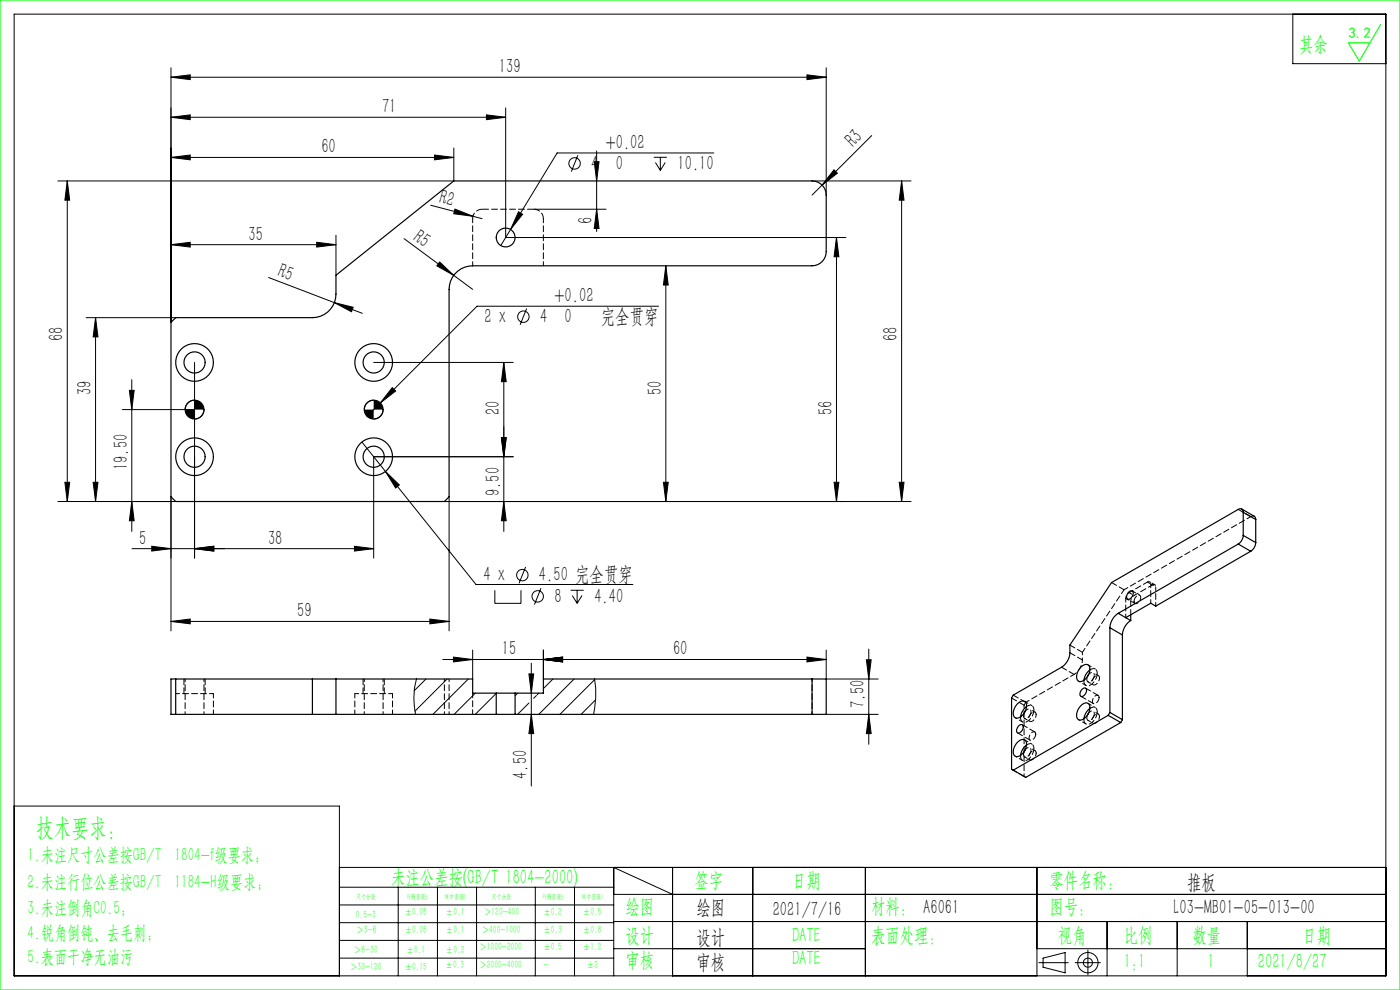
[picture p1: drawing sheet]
<svg xmlns="http://www.w3.org/2000/svg" width="297mm" height="210mm" viewBox="0 0 297 210" stroke-linecap="round" stroke-linejoin="round" font-family="sans-serif">
<g fill="none" stroke="#000" stroke-width=".21">
<path d="M3 3h291v204h-291zM36.3 16.4l4.1-.5v1zM36.3 14.4v54M36.3 16.4h139M171.2 15.9l4.1 .5-4.1 .5zM175.3 14.4v27M274.3 3v10.5h19.7M14.3 38.4v68M14.3 38.4l.5 4.1h-1zM36.3 24.9l4.1-.5v1zM36.3 33.4l4.1-.5v1zM36.3 24.9h71"/>
<path d="M36.3 33.4h60M92.2 32.9l4.1 .5-4.1 .5zM96.3 31.4v7h-84M103.2 24.4l4.1 .5-4.1 .5zM107.3 22.9v27.5h72.2M122.6 32.9l-1.4 3.5M126.1 34.3h1l-.5 4.1zM126.6 32v17.1M138.7 33.4h2.8M139 34.5l1.1 1.6M140.1 33.4v2.7M141.1 34.5l-1 1.6"/>
<path d="M151.4 32.4h-33.2l-12 19.7M172.3 38.4h21M176.9 36l.7 .7-3.2 2.6zM184.9 28.8l-12.6 12.6M191.3 38.4l.5 4.1h-1zM191.3 38.4v68M36.3 51.9l4.1-.5v1zM36.3 51.9h35M57 58.9l19.9 7.6M67.2 51.4l4.1 .5-4.1 .5zM71.3 49.9v8.5M85.7 50.6l14.6 10.8"/>
<path d="M91.4 43.5l10.9 2.9M93.3 55.6l3 2.8-3.6-2zM96.5 44.4l3.8 1.5-4-.6zM110 44.9l.9 .6-2.6 3.2zM113.3 44.4h15.3M126.6 44.4l.5 4.1h-1zM141.3 56.4v50M141.3 56.4l.5 4.1h-1.1zM177.5 50.4v56M177.5 50.4l.5 4.1h-1.1zM18.3 67.4h19M20.3 67.4v39"/>
<path d="M20.3 67.4l.5 4.1h-1zM41.3 76.9v41.5M70.9 64.2l4 1-.3 .9zM79.3 76.9h29.6M106.9 76.9l.5 4.1h-1zM106.9 76.9v35.8M111.7 65.4l-1.4 3.5M139.7 65h-38.5l-23.3 23.3M26 86.9h15.3M27.4 82.8h1.1l-.5 4.1zM28 80.5v32.2M41.3 84.9a2 2 0 0 0-2 2"/>
<path d="M43.3 86.9a2 2 0 0 1-2 2M76.8 93.8l24.2 30.2h33.3M79.3 84.9a2 2 0 0 0-2 2M81.3 86.9a2 2 0 0 1-2 2M83.2 82.2l.7 .7-3.2 2.6zM106.4 92.8h1l-.5 4.1zM108.9 96.9h-29.6v21.5M12.3 106.4h25M13.8 102.3h1l-.5 4.1zM19.8 102.3h1l-.5 4.1zM28 106.4l.5 4.1h-1.1zM32.2 115.9l4.1 .5-4.1 .5z"/>
<path d="M36.3 105.4v28.4M41.3 116.4l4.1-.5v1zM75.2 115.9l4.1 .5-4.1 .5zM79.3 116.4h-51.3M81.8 100l2.9 2.9-.8 .6zM94.3 106.4h99M95.3 105.4v28.4M106.9 106.4l.5 4.1h-1zM140.7 102.3h1.1l-.5 4.1zM176.9 102.3h1.1l-.5 4.1zM190.8 102.3h1l-.5 4.1zM36.3 131.8l4.1-.5v1z"/>
<path d="M36.3 131.8h59M91.2 131.3l4.1 .5-4.1 .5zM93.9 139.9h81.4M96.2 139.4l4.1 .5-4.1 .5zM100.3 137.9v6.1M105 125.2v2.8h5.5v-2.8M111.5 120.3l-1.4 3.4M114.8 124.8l-1.4 3.4M115.3 139.9l4.1-.5v1zM115.3 137.9v6.1M121 125.2h2.8M121.4 126.3l1 1.7"/>
<path d="M122.4 125.2v2.8M123.5 126.3l-1.1 1.7M171.2 139.4l4.1 .5-4.1 .5zM175.3 137.9v6.1h11M183.8 140h1l-.5 4zM184.3 137.7v20.2M88.3 144a16 16 0 0 0-.1 7.5M90.4 144l-2.5 2.5M94.9 144l-6.9 6.9M99.3 144l-7.5 7.5M100.8 147l-4.5 4.5M105.3 147.1l-4.5 4.4"/>
<path d="M109.8 147l-.5 .6M112.2 143h1l-.5 4zM112.2 149.1l-2.4 2.4M112.7 151.5l.5 4.1h-1zM112.7 140.7v26M113.8 147.5l-.6 .6M114.3 147l-.3 .4M117.3 144l-2 2.1M121.8 144l-7.5 7.5M126.1 144a19.7 19.7 0 0 1-.2 7.5M126.2 144.2l-7.4 7.3M126.4 148.5l-3.1 3"/>
<path d="M175.3 151.5h11M184.3 151.5l.5 4.1h-1zM3 171h69v36M72 184h222M72 188.2h58.2M72 192h58.2M72 195.7h58.2M72 199.5h58.2M84.5 188.2v18.8M92.8 188.2v18.8M101.1 188.2v18.8M113.6 188.2v18.8"/>
<path d="M121.9 188.2v18.8M130.2 189.7h163.8M130.2 195.5h163.8M142.7 189.7l-12.5-5.7v23M142.7 184v23M159.7 184v23M183.6 184v23M220 184v23M234.9 195.5v11.5M249.7 195.5v11.5M264.6 195.5v11.5M72 203.2h58.2"/>
<path d="M130.2 201.2h53.4M220 201.2h74M220.4 204.2h6.2M221.3 203.2l4.7-1.1v4.3l-4.7-1.2zM228.1 204.2h5.3M230.8 201.5v5.3"/>
<circle cx="121.9" cy="34.7" r="1.21"/>
<circle cx="111" cy="67.2" r="1.21"/>
<circle cx="110.8" cy="122" r="1.21"/>
<circle cx="114.1" cy="126.5" r="1.21"/>
<circle cx="230.8" cy="204.2" r="2.15"/>
<circle cx="230.8" cy="204.2" r=".96"/>
</g>
<path d="M0 0h297v210h-297zM292.9 5.2l-4.5 7.7-2.4-3.8h4.6" fill="none" stroke="#0f0" stroke-width=".25"/>
<g fill="#000">
<path d="M176.9 36l.7 .7-3.2 2.6zM93.3 55.6l3 2.8-3.6-2zM96.5 44.4l3.8 1.5-4-.6zM70.9 64.2l4 1-.3 .9z"/>
<path d="M36.3 16.4l4.1-.5v1zM171.2 15.9l4.1 .5-4.1 .5zM41.3 116.4l4.1-.5v1zM75.2 115.9l4.1 .5-4.1 .5z"/>
<path d="M106.9 76.9l.5 4.1h-1zM106.4 92.8h1l-.5 4.1zM112.2 143h1l-.5 4zM112.7 151.5l.5 4.1h-1z"/>
<path d="M27.4 82.8h1.1l-.5 4.1zM28 106.4l.5 4.1h-1.1zM177.5 50.4l.5 4.1h-1.1zM176.9 102.3h1.1l-.5 4.1zM191.3 38.4l.5 4.1h-1zM190.8 102.3h1l-.5 4.1zM183.8 140h1l-.5 4zM184.3 151.5l.5 4.1h-1z"/>
<path d="M39.3 86.9a2 2 0 0 0 2 2v-2zM41.3 84.9v2h2a2 2 0 0 0-2-2zM77.3 86.9a2 2 0 0 0 2 2v-2zM79.3 84.9v2h2a2 2 0 0 0-2-2z"/>
<path d="M13.8 102.3h1l-.5 4.1zM14.3 38.4l.5 4.1h-1zM126.6 44.4l.5 4.1h-1zM126.1 34.3h1l-.5 4.1z"/>
<path d="M41.3 116.4l4.1-.5v1zM32.2 115.9l4.1 .5-4.1 .5zM67.2 51.4l4.1 .5-4.1 .5zM36.3 51.9l4.1-.5v1zM103.2 24.4l4.1 .5-4.1 .5zM36.3 24.9l4.1-.5v1zM92.2 32.9l4.1 .5-4.1 .5zM36.3 33.4l4.1-.5v1z"/>
<path d="M106.9 106.4l.5 4.1h-1zM106.4 92.8h1l-.5 4.1zM19.8 102.3h1l-.5 4.1zM20.3 67.4l.5 4.1h-1zM140.7 102.3h1.1l-.5 4.1zM141.3 56.4l.5 4.1h-1.1z"/>
<path d="M36.3 131.8l4.1-.5v1zM91.2 131.3l4.1 .5-4.1 .5zM110 44.9l-1.7 3.8 2.6-3.2zM81.8 100l2.1 3.5 .8-.6zM83.2 82.2l-2.5 3.3 3.2-2.6zM115.3 139.9l4.1-.5v1zM171.2 139.4l4.1 .5-4.1 .5zM96.2 139.4l4.1 .5-4.1 .5zM115.3 139.9l4.1-.5v1z"/>
</g>
<g fill="none" stroke="#000" stroke-width=".25">
<path d="M36.3 68.4l1-1h29a5 5 0 0 0 5-5v-4l25-20h76a3 3 0 0 1 3 3v12a3 3 0 0 1-3 3h-72a5 5 0 0 0-5 5v44l-1 1h-57l-1-1zM262.7 115.4l-25.5 14.7M262.7 115.4l2.6 1.5M263.4 108l2.7 1.5 .3 .7M263.7 108.7a.65 .65 0 0 0-.3-.7 .65 .65 0 0 0-.7 .1l-26.9 15.5-8.8 13.2a5.7 5.7 0 0 1-.3 2.8l-.4 .8-.8 .9-10.5 6.1-.4 .7v15.1l3 1.7 20.2-11.6M263.7 113.6a2.34 2.34 0 0 1-1 1.8M263.7 108.7v4.9M263.7 113.6l2.7 1.5M263.7 108.7l2.7 1.5M265.3 116.9l-20.1 11.7-1.1-.6-5.3 3M266.4 115.1a2.34 2.34 0 0 1-1.1 1.8M266.4 110.2v4.9"/>
<path d="M235.5 133.2v17.9M235.5 133.2l2.6 1.5M237.2 130.1a3.9 3.9 0 0 0-1.7 3.1M237.2 130.1l2.7 1.5M238.1 134.7v18M239.5 125.6a.53 .53 0 0 1 .7-.2 .53 .53 0 0 1 .2 .7 .93 .93 0 0 1-1.3 .9l-.1-.6zM239.9 131.6a3.9 3.9 0 0 0-1.8 3.1M239.9 130.4v1.2M37.3 144v7.5M66.3 144h5M66.3 151.5h5M66.3 144h-30v7.5h30"/>
<path d="M66.3 144v7.5M71.3 144v7.5M71.3 151.5h34M71.3 144h29v3h5M105.3 147h4M105.3 151.5h4M105.3 147v4.5M109.3 151.5h63M109.3 147v4.5M172.3 144h3v7.5h-3M172.3 144v7.5M172.3 144h-57v3h-6"/>
<path d="M215.8 157.5a1.09 1.09 0 0 1 1.9-.2 2.64 2.64 0 0 1-2.1 3.2 1.23 1.23 0 0 1-.5-1.8zM215.8 149.3a1.09 1.09 0 0 1 1.9-.1 2.64 2.64 0 0 1-2.1 3.1 1.23 1.23 0 0 1-.5-1.8zM216.1 154a.56 .56 0 0 1 .8-.2 .56 .56 0 0 1 .1 .8 .81 .81 0 0 1-1.3 .7v-.6zM217.4 159.1l-.1 .3M217.4 151l-.1 .2M217.8 158a3.2 3.2 0 0 0-1.3 2.2M217.8 149.9a3.2 3.2 0 0 0-1.3 2.1M229.2 149.7a1.09 1.09 0 0 1 1.9-.1 2.63 2.63 0 0 1-2.1 3.1 1.23 1.23 0 0 1-.5-1.8zM229.2 141.6a1.09 1.09 0 0 1 1.9-.2 2.63 2.63 0 0 1-2.1 3.2 1.23 1.23 0 0 1-.5-1.8zM229.5 146.3a.56 .56 0 0 1 .8-.3 .56 .56 0 0 1 .1 .9 .81 .81 0 0 1-1.3 .6v-.6zM230.9 151.4l-.2 .2M230.9 143.2l-.2 .3"/>
<path d="M231.2 150.3a3.2 3.2 0 0 0-1.2 2.2M231.2 142.1a3.2 3.2 0 0 0-1.2 2.2M235.1 151.7l-20.1 11.7M235.1 151.7l2.7 1.6M235.5 151.1l-.4 .6M235.5 151.1l2.6 1.6M238.1 152.7l-.3 .6"/>
<circle cx="107.3" cy="50.4" r="2"/>
<circle cx="41.3" cy="76.9" r="4"/>
<circle cx="41.3" cy="76.9" r="2.25"/>
<circle cx="79.3" cy="76.9" r="2.25"/>
<circle cx="79.3" cy="76.9" r="4"/>
<circle cx="41.3" cy="96.9" r="4"/>
<circle cx="41.3" cy="86.9" r="2"/>
<circle cx="41.3" cy="96.9" r="2.25"/>
<circle cx="79.3" cy="86.9" r="2"/>
<circle cx="79.3" cy="96.9" r="2.25"/>
<circle cx="79.3" cy="96.9" r="4"/>
</g>
<path d="M100.3 56.4v-10M115.3 46.4v10M265.3 109.6l.8-.1M238.5 125.1l26.8-15.5M45.3 147.1h-8M83.3 147.1h-8M217.3 149.6l.3-.6M219.3 158.8a.89 .89 0 0 0-.5-1 .89 .89 0 0 0-1 .2M219.3 150.6a.89 .89 0 0 0-.5-1 .89 .89 0 0 0-1 .3M227.9 143.1l-10.3 5.9M232.8 151a.89 .89 0 0 0-.5-1 .89 .89 0 0 0-1.1 .3M232.8 142.8a.89 .89 0 0 0-.5-.9 .89 .89 0 0 0-1.1 .2" fill="none" stroke="#000" stroke-width=".21" stroke-dasharray="1.3 .6" stroke-dashoffset=".4"/>
<path d="M100.3 46.4a2 2 0 0 1 2-2M113.3 44.4a2 2 0 0 1 2 2M240.6 127.5a.51 .51 0 0 0 .4 .6 .51 .51 0 0 0 .6-.4 .87 .87 0 0 0 0-1.5 1.4 1.4 0 0 0-1 1.3M39 144v3.1M43.5 147.1v-3.1M77 144v3.1M81.5 147.1v-3.1M219.7 155.7a.51 .51 0 0 0-.4-.5 .51 .51 0 0 0-.6 .4 .87 .87 0 0 0 0 1.4 1.4 1.4 0 0 0 1-1.3M233.2 148a.51 .51 0 0 0-.5-.6 .51 .51 0 0 0-.5 .4 .87 .87 0 0 0 0 1.5 1.4 1.4 0 0 0 1-1.3M217.6 164.9l-.3-.2" fill="none" stroke="#000" stroke-width=".21" stroke-dasharray="1.3 .6"/>
<path d="M102.3 44.4h11M216.5 152a.92 .92 0 0 0 .5 1.2 .92 .92 0 0 0 1.1-.3 3.2 3.2 0 0 0 1.2-2.3M230 152.5a.92 .92 0 0 0 .4 1.1 .92 .92 0 0 0 1.1-.3 3.2 3.2 0 0 0 1.3-2.3M230 144.3a.92 .92 0 0 0 .4 1.1 .92 .92 0 0 0 1.1-.2 3.2 3.2 0 0 0 1.3-2.4M216.5 160.2a.92 .92 0 0 0 .5 1.1 .92 .92 0 0 0 1.1-.2 3.2 3.2 0 0 0 1.2-2.3" fill="none" stroke="#000" stroke-width=".21" stroke-dasharray="1.3 .6" stroke-dashoffset="-.1"/>
<g fill="none" stroke="#000" stroke-width=".21" stroke-dasharray="1.3 .6" stroke-dashoffset=".7">
<path d="M238.8 126.9a1.56 1.56 0 0 1 .7-1.2M239.9 127.5a1.56 1.56 0 0 1 .7-1.2M39.3 144v7.5M43.3 151.5v-7.5M77.3 144v7.5M81.3 151.5v-7.5M94.3 144v7.5M95.3 144v7.5M172.3 144v7.5M217.3 149.6v15.1M219.8 159.7a.56 .56 0 0 0-.4-.5 .56 .56 0 0 0-.7 .3 1.12 1.12 0 0 0-.1 1.7 1.43 1.43 0 0 0 1.2-1.5M219.8 151.6a.56 .56 0 0 0-.4-.6 .56 .56 0 0 0-.7 .3 1.12 1.12 0 0 0-.1 1.8 1.43 1.43 0 0 0 1.2-1.5"/>
<path d="M227.9 143.1a3.9 3.9 0 0 0 1.7-3.1M233.2 152a.56 .56 0 0 0-.4-.6 .56 .56 0 0 0-.6 .4 1.12 1.12 0 0 0-.2 1.7 1.43 1.43 0 0 0 1.2-1.5M233.2 143.8a.56 .56 0 0 0-.4-.6 .56 .56 0 0 0-.6 .4 1.12 1.12 0 0 0-.2 1.7 1.43 1.43 0 0 0 1.2-1.5"/>
</g>
<path d="M229.6 138.4l8.9-13.3M239.5 125.7l3.9-2.2M240.6 126.3l3.9-2.2M45.3 151.5v-4.4M75.3 147.1v4.4M83.3 151.5v-4.4M100.3 151.5v-4.5" fill="none" stroke="#000" stroke-width=".21" stroke-dasharray="1.3 .6" stroke-dashoffset=".3"/>
<path d="M262.7 108.1l2.6 1.5M227 136.8l2.6 1.6M229.6 140l-2.6-1.5M238.5 125.1l-2.7-1.5M214.6 148.1l2.7 1.5M215.9 155.5l2.6 1.5M217.6 149l-2.6-1.6M219.5 155.3l-2.6-1.6M225.2 141.5l2.7 1.6M229.3 147.7l2.7 1.5M233 147.5l-2.7-1.5M217.3 164.7l-2.7-1.5" fill="none" stroke="#000" stroke-width=".21" stroke-dasharray="1.3 .6" stroke-dashoffset=".1"/>
<g fill="none" stroke="#000" stroke-width=".21" stroke-dasharray="1.3 .6" stroke-dashoffset=".9">
<path d="M239.2 127.1l1.6 .9M241.8 126.3l-1.6-.9M215.4 152.2l1.5 .9M218.7 159.1a.56 .56 0 0 0-.4-.6 .56 .56 0 0 0-.7 .4l-.2 .2M218.7 151a.56 .56 0 0 0-.4-.6 .56 .56 0 0 0-.7 .3l-.2 .3M218.9 157.8l-1.5-.9M218.9 149.7l-1.5-.9M228.8 152.7l1.6 .9M228.8 144.5l1.6 .9M232.2 151.4a.56 .56 0 0 0-.5-.6 .56 .56 0 0 0-.6 .3l-.2 .3M232.2 143.2a.56 .56 0 0 0-.5-.6 .56 .56 0 0 0-.6 .4l-.2 .2M232.4 150.1l-1.6-.9"/>
<path d="M232.4 141.9l-1.6-.9M215.4 160.4l1.5 .9"/>
</g>
<path d="M217.3 159.4a.66 .66 0 0 0-.2 .8 .66 .66 0 0 0 .7 .3l.7-.7 .2-.7M217.3 151.2a.66 .66 0 0 0-.2 .8 .66 .66 0 0 0 .7 .4l.7-.7 .2-.7M230.7 151.6a.66 .66 0 0 0-.2 .8 .66 .66 0 0 0 .8 .4l.7-.7 .2-.7M230.7 143.5a.66 .66 0 0 0-.2 .7 .66 .66 0 0 0 .8 .4l.7-.7 .2-.7" fill="none" stroke="#000" stroke-width=".21" stroke-dasharray="1.3 .6" stroke-dashoffset="-.2"/>
<path d="M238.8 131v-4.1M243.4 123.5a.43 .43 0 0 1 .5-.1 .43 .43 0 0 1 .2 .5M244.1 123.9v4.1M244.5 124.1a.43 .43 0 0 1 .5-.1 .43 .43 0 0 1 .2 .5M245.2 124.5v4.1" fill="none" stroke="#000" stroke-width=".21" stroke-dasharray="1.3 .6" stroke-dashoffset=".5"/>
<g fill="none" stroke="#000" stroke-width=".21" stroke-dasharray="1.3 .6" stroke-dashoffset=".6">
<path d="M238.8 126.9l1.1 .6M239.5 125.7l1.1 .6M243.4 123.5l1.1 .6M244.1 123.9l1.1 .6M245 124l-1.1-.6M217.4 152.4l1.1 .6M219.6 159.2l-1.1-.6M219.6 151.1l-1.1-.7M230.8 152.8l1.1 .6M230.8 144.6l1.1 .7M233 151.5l-1.1-.7M233 143.3l-1.1-.6"/>
<path d="M217.4 160.5l1.1 .7"/>
</g>
<path d="M239.9 130.4v-2.9" fill="none" stroke="#000" stroke-width=".21" stroke-dasharray="1.3 .6" stroke-dashoffset=".2"/>
<path d="M229.6 140v-1.6" fill="none" stroke="#000" stroke-width=".21" stroke-dasharray="1.3 .6" stroke-dashoffset=".8"/>
<text font-size="5.4" fill="#0f0" x="7.7" y="177.2">技术要求：</text>
<g font-size="4.4" fill="#0f0">
<text x="275.6" y="10.8">其余</text>
<text x="83" y="187.5">未注公差按(GB/T 1804-2000)</text>
<text x="147.3" y="188">签字</text>
<text x="168" y="188">日期</text>
<text x="222.6" y="188">零件名称：</text>
<text x="132.7" y="193.6">绘图</text>
<text x="184.8" y="193.6">材料： A6061</text>
<text x="222.6" y="193.6">图号：</text>
<text x="132.7" y="199.8">设计</text>
<text x="168" y="199.8">DATE</text>
<text x="184.8" y="199.8">表面处理：</text>
<text x="224.4" y="199.8">视角</text>
<text x="238.4" y="199.8">比例</text>
<text x="253" y="199.8">数量</text>
<text x="276.3" y="199.8">日期</text>
<text x="132.7" y="205.1">审核</text>
<text x="168" y="204.6">DATE</text>
<text x="238.4" y="205.3">1:1</text>
<text x="256.2" y="205.3">1</text>
<text x="266.9" y="205.3">2021/8/27</text>
</g>
<g font-size="4.4">
<text x="105.9" y="15.5">139</text>
<text x="81.1" y="24">71</text>
<text x="68.2" y="32.5">60</text>
<text x="125.4" y="36">4</text>
<text x="128.5" y="31.6">+0.02</text>
<text x="130.6" y="36">0</text>
<text x="143.7" y="36">10.10</text>
<text x="181.1" y="31.4" transform="rotate(-45 181.1 31.4)">R3</text>
<text x="93.1" y="43.1" transform="rotate(15 93.1 43.1)">R2</text>
<text x="125.7" y="47.6" transform="rotate(-90 125.7 47.6)">6</text>
<text x="52.7" y="51">35</text>
<text x="87.5" y="50.9" transform="rotate(36 87.5 50.9)">R5</text>
<text x="58.7" y="58.6" transform="rotate(21 58.7 58.6)">R5</text>
<text x="117.6" y="64.1">+0.02</text>
<text x="102.8" y="68.5">2 x</text>
<text x="114.6" y="68.5">4</text>
<text x="119.8" y="68.5">0</text>
<text x="127.5" y="68.5">完全贯穿</text>
<text x="13.4" y="72.4" transform="rotate(-90 13.4 72.4)">68</text>
<text x="190.4" y="72.4" transform="rotate(-90 190.4 72.4)">68</text>
<text x="19.4" y="83.7" transform="rotate(-90 19.4 83.7)">39</text>
<text x="140.4" y="83.7" transform="rotate(-90 140.4 83.7)">50</text>
<text x="106" y="88.1" transform="rotate(-90 106 88.1)">20</text>
<text x="176.6" y="88.1" transform="rotate(-90 176.6 88.1)">56</text>
<text x="27.1" y="99.7" transform="rotate(-90 27.1 99.7)">19.50</text>
<text x="106" y="105.2" transform="rotate(-90 106 105.2)">9.50</text>
<text x="29.5" y="115.5">5</text>
<text x="56.9" y="115.5">38</text>
<text x="102.6" y="123.3">4 x</text>
<text x="114.3" y="123.3">4.50 完全贯穿</text>
<text x="63.1" y="130.9">59</text>
<text x="117.6" y="127.8">8</text>
<text x="126.1" y="127.8">4.40</text>
<text x="106.5" y="139">15</text>
<text x="142.8" y="139">60</text>
<text x="183.4" y="150.3" transform="rotate(-90 183.4 150.3)">7.50</text>
<text x="111.8" y="165.2" transform="rotate(-90 111.8 165.2)">4.50</text>
<text x="251.8" y="188.6">推板</text>
<text x="147.8" y="194">绘图</text>
<text x="163.9" y="194.3">2021/7/16</text>
<text x="249" y="194">L03-MB01-05-013-00</text>
<text x="147.8" y="200.2">设计</text>
<text x="147.8" y="205.5">审核</text>
</g>
<g font-size="4" fill="#0f0">
<text x="5.9" y="182.6">1.未注尺寸公差按GB/T 1804-f级要求；</text>
<text x="5.9" y="188.4">2.未注行位公差按GB/T 1184-H级要求；</text>
<text x="5.9" y="193.9">3.未注倒角C0.5；</text>
<text x="5.9" y="199.2">4.锐角倒钝、去毛刺；</text>
<text x="5.9" y="204.2">5.表面干净无油污</text>
</g>
<text font-size="3.2" fill="#0f0" x="286.1" y="8">3.2</text>
<g font-size="2.3" fill="#0f0">
<text x="75.5" y="194.7">0.5-3</text>
<text x="75.6" y="198">＞3-6</text>
<text x="85.9" y="194.2">±0.05</text>
<text x="85.9" y="198">±0.05</text>
<text x="94.6" y="194.2">±0.1</text>
<text x="94.6" y="198">±0.1</text>
<text x="102.2" y="198">＞400-1000</text>
<text x="102.7" y="194.2">＞120-400</text>
<text x="115.3" y="194.2">±0.2</text>
<text x="115.3" y="198">±0.3</text>
<text x="123.7" y="194.2">±0.5</text>
<text x="123.7" y="198">±0.8</text>
<text x="75.1" y="202.2">＞6-30</text>
<text x="86.3" y="202.2">±0.1</text>
<text x="94.6" y="202.2">±0.2</text>
<text x="101.7" y="201.6">＞1000-2000</text>
<text x="115.3" y="201.6">±0.5</text>
<text x="123.7" y="201.6">±1.2</text>
<text x="74.3" y="205.8">＞30-120</text>
<text x="85.9" y="205.8">±0.15</text>
<text x="94.5" y="205.4">±0.3</text>
<text x="101.7" y="205.4">＞2000-4000</text>
<text x="115.3" y="205.4">-</text>
<text x="124.5" y="205.4">±2</text>
</g>
<g font-size="1.5" fill="#0f0">
<text x="75.5" y="190.6">尺寸分段</text>
<text x="86.4" y="190.6">F(精密级)</text>
<text x="94.4" y="190.6">M(中密级)</text>
<text x="104.3" y="190.6">尺寸分段</text>
<text x="115.2" y="190.6">F(精密级)</text>
<text x="123.5" y="190.6">M(中密级)</text>
</g>
</svg>
